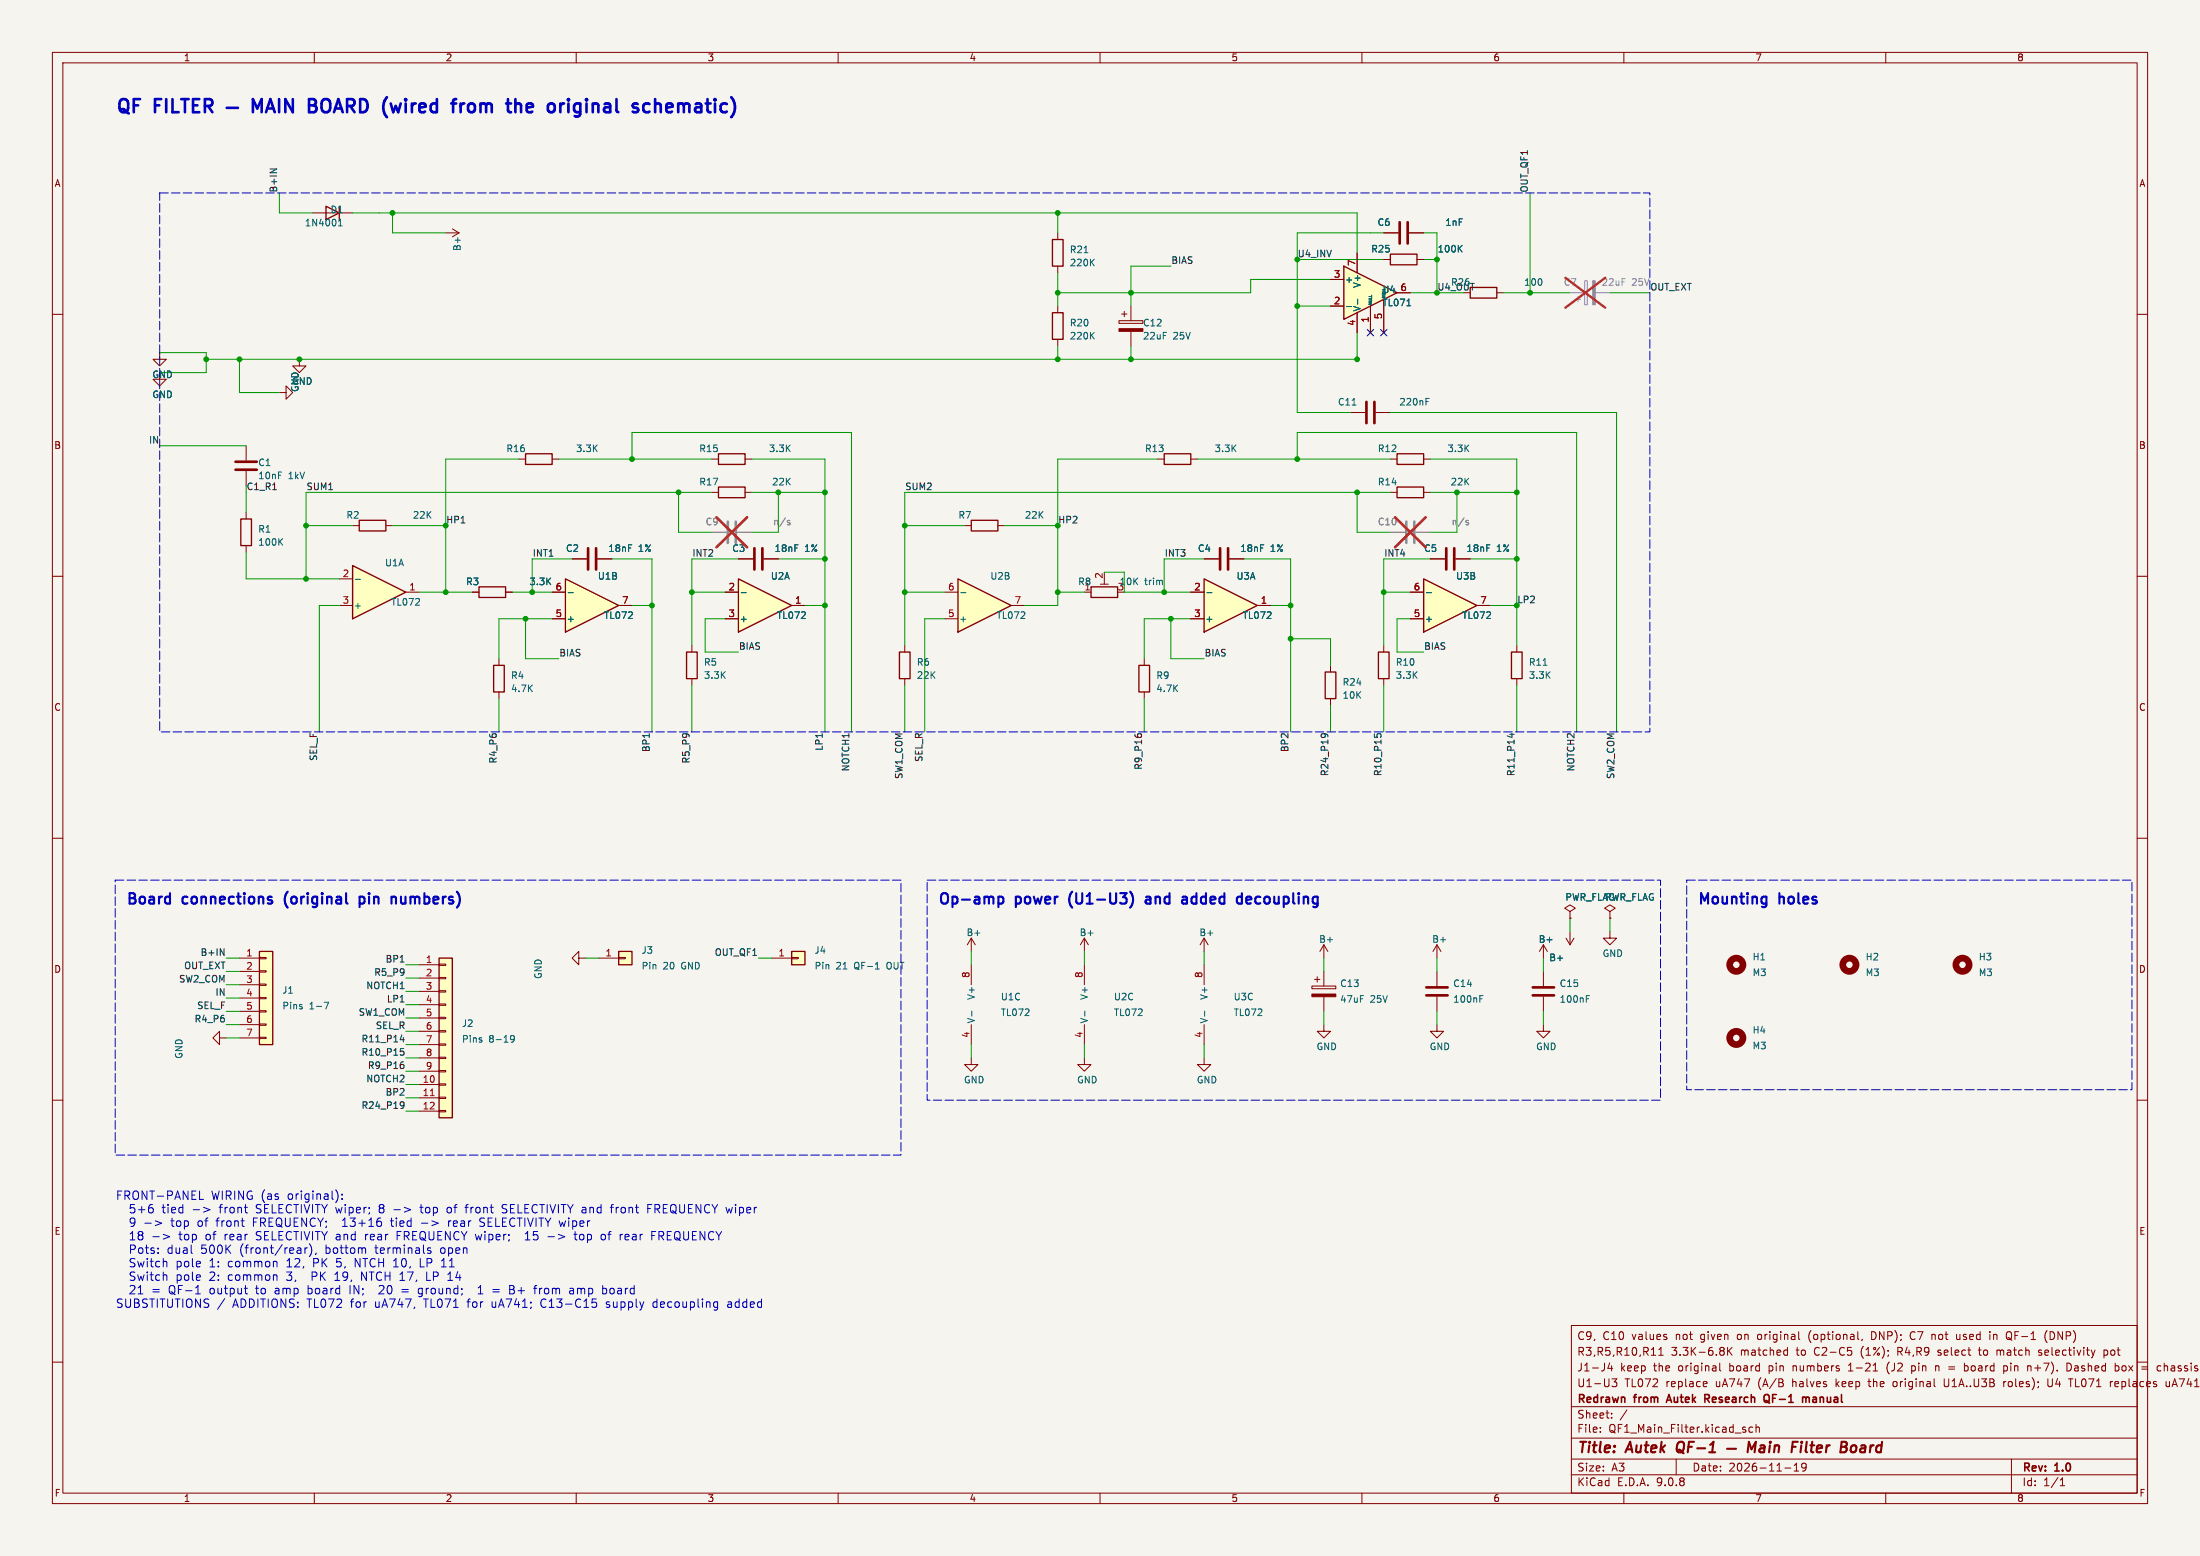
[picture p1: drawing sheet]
<svg xmlns="http://www.w3.org/2000/svg" width="420mm" height="297mm" viewBox="0 0 420 297" stroke-linecap="round" stroke-linejoin="round" font-family="sans-serif">
<path d="M0 0h420v297h-420z" fill="#f5f4ef" stroke="#f5f4ef" stroke-width=".19"/>
<g fill="none" stroke="#840000" stroke-width=".19">
<path d="M10 10h400v277h-400zM12 12h396v273h-396zM60 10v2M110 10v2M160 10v2M210 10v2M260 10v2M310 10v2M360 10v2M10 60h2M408 60h2M10 110h2"/>
<path d="M67.3 100.3h1.3M73.7 100.3h1.2M408 110h2M10 160h2M408 160h2M10 210h2M408 210h2M300 253h108v32h-108zM315.2 258.7h.9M316.7 258.7h.8M316.7 257.6l.4-.4v1.5M328.9 257.2l.3 .3-.3 .3 .2 .2 .1 .4-.3 .3"/>
<path d="M329.8 257.2v1.5M330 257.8l.7 .9M330.7 257.2l-.9 .8M340.8 257.7l.4 .1M341.2 258.6l-.4 .1M341.2 257.2v1.5M343.4 255.5l.2 .2M345.4 254.6v1M352.7 257.2h.7M353.2 257.8l.3 .2v.4l-.3 .3M355.5 255.6l-.1 .3M357.7 254.2h-.4v1.5h.4"/>
<path d="M365.2 254.2a.81 .81 0 0 0-.5 .7 .81 .81 0 0 0 .5 .8M369 254.7l.4 .1M369.9 258.6l.2 .1M370 257.8v.3M373.5 254.7l.1 .9 .3 .1 .3-.2M374.2 254.7v1M377.7 257.7h.5M377.9 257.2v1.3l.2 .2M379.9 254.2v.1M380.6 254.7v1M380.8 254.7l-.2 .1M381.2 257.7v1"/>
<path d="M381.7 257.7l-.5 .1M383.4 254.2a.5 .5 0 0 1 .6 .5v.5a.5 .5 0 0 1-.6 .5M383.4 255.3l.7 .5M389.2 258.6h.5M389.7 257.8l-.3-.1-.2 .2v.2l.5 .2M390.8 254a1.72 1.72 0 0 0 0 2.3M391.7 254.2h-.3v1.5h.3M401.7 257.8l.4-.1 .3 .3M401.7 257.7v1.5M402.4 258.4l-.3 .3-.4-.1M10 260h2M300 278.5h108"/>
<path d="M300 274.5h108M300 268.5h108M305.5 273.2v.2M305.5 272.5v.1M307.3 260.1l-.4 1.1h1M307.7 270.5v.2M307.7 269.8v.1M307.7 260.7v1M307.7 263.2h1l-.5 .6 .4 .1v.6l-.2 .2-.7-.2M310.6 269.1l-1.3 1.9M320 278.5v3M325.4 263.7l.4 .1 .1 .2-.7 .2"/>
<path d="M325.8 264.6l-.4 .1M328.3 260.2v1.3l.2 .2M333.1 272.9l.2 .2-.2 .3M333.1 272.4l.1 .1M334.6 272.5l-.4-.1-.3 .3 .1 .6h.6M335.2 272.5l.2-.1 .4 .1 .1 .9M335.2 271.9v1.5M342.5 279.7l.4-.4v1.5M344.8 279.9l-.3 .3h-.3l-.3-.3 .2-.5 .4-.1 .2 .1a.99 .99 0 0 1-.3 1.4h-.3M352.9 261.7h.8M353.2 260.4l-.3 .2M356.6 263.7h.6"/>
<path d="M357.6 261.7h.8M360.4 260.3l-.2 .7 .2 1M361.7 263.7l-.3 .3v.4l.3 .3M364.9 261.6l.5 .1M364.9 260.7v1.5M365.4 260.7l-.5 .1M369.5 260.8l.2-.1 .4 .1 .1 .9M369.5 260.7v1M371.2 263.2v1.2l.2 .3h.3M372 260.9h1.2M372 261.3h1.2M375 260.8l.4-.1 .3 .3-.1 .6h-.6"/>
<path d="M375 260.2v1.5M382.5 260.7v1.5M382.5 260.8l.4-.1 .3 .3-.1 .6h-.6M382.5 263.7v1M382.9 263.7l-.2 .1-.2 .2M384 278.5v6.5M387.3 260.7h.2l.2 .2v.8M390.9 263.2l.1 1.3 .2 .2 .5-.1M394.6 260.2a.76 .76 0 0 1 .9 .7 .76 .76 0 0 1-.9 .8zM394.9 263.2h.8M402.9 263.7v1M403.3 263.7l-.3 .1-.1 .2"/>
<path d="M403.9 263.7l-.2 .2v.6l.2 .2M404.2 260.7l.3 .3v.4l-.3 .3M404.4 264l-.7 .2M405.4 260.7l-.3 .3v.4l.3 .3M408 260h2M408.9 260.9h1.1M408.9 261.3h1.1M413.2 260.2v1.5M413.5 263.7l.1 .9 .3 .1 .3-.2M413.7 260.8l-.3-.1-.2 .1M414.2 263.7v1M415.2 263.2l-.5 1.5"/>
<path d="M60 285v2M110 285v2M160 285v2M210 285v2M260 285v2M300 281.5h108M310 285v2M340.7 280.2h1.2M342.5 280.8h.9M360 285v2M393.3 283.6h.9M393.3 282.5l.4-.4v1.5"/>
</g>
<g fill="none" stroke="#840000" stroke-width=".4">
<path d="M320.3 275.5a1.5 1.5 0 0 0 0 1.6M329.7 276.5h1.7M333.6 277.2l.3-2 .5 1.4 .8-1.4-.2 2M336.1 276h.7v1.2M336.9 276.3l-.7 .1a.4 .4 0 0 0-.3 .4 .4 .4 0 0 0 .2 .4l.7-.1M337.9 275.9l-.2 1.3M338 275.2l-.1 .2M338.8 276.1a.49 .49 0 0 1 .9 .1l-.2 1M338.8 275.9l-.1 1.3M342.1 276.2h.7M343.2 275.2h-.9l-.3 2M343.9 275.9l-.2 1.3"/>
<path d="M344 275.2l-.1 .2M353.5 276.1a.52 .52 0 0 1 .5-.2 .52 .52 0 0 1 .4 .4l-.1 .5a.55 .55 0 0 1-.5 .4 .55 .55 0 0 1-.5-.4z"/>
</g>
<path d="M318.3 267.3h.7M318.6 266.2l-.5 1.5M325.5 266.2l.7 .1M325.8 267l.5 .7M326.2 266.9l-.7 .1M336.8 266.4a.5 .5 0 0 1 .6-.2 .5 .5 0 0 1 .4 .5v.5a.5 .5 0 0 1-.5 .5 .5 .5 0 0 1-.5-.5zM337 267.3l.8 .5M344.1 266.7v1M344.1 266.8l.4-.1 .3 .2M344.8 266.9l.2-.2 .3 .1 .1 .9M344.8 266.9v.8" fill="none" stroke="#840000" stroke-width=".3"/>
<path d="M68.6 99.3h5.1v2h-5.1z" fill="none" stroke="#840000" stroke-width=".25"/>
<path d="M271.8 110.5l10.1 5.1-10.1 5.1z" fill="#ffffc2"/>
<path d="M200.9 59.7h2v5.1h-2zM271.8 110.5l10.1 5.1-10.1 5.1zM131.1 124.5h2v5h-2z" fill="none" stroke="#840000" stroke-width=".25"/>
<path d="M201.9 58.4v1.3M201.9 64.8v1.2M269.2 118.1h2.6M269.2 113h2.6M281.9 115.6h2.6M132.1 123.2v1.3M132.1 129.5v1.3M185.4 179.1l-.7 1.2M185.4 179.1l.8 1.2M185.4 179.1v2.5M185.4 201.9v1.3h1.3l-1.3 1.3-1.3-1.3h1.3" fill="none" stroke="#840000" stroke-width=".19"/>
<path d="M208.4 64l.5 .7M208.9 63.4l-.7 .8M272.3 113.1h1" fill="none" stroke="#006464" stroke-width=".19"/>
<path d="M141 110.5l10.1 5.1-10.1 5.1z" fill="#ffffc2"/>
<path d="M141 110.5l10.1 5.1-10.1 5.1zM208.3 112h5.1v2h-5.1z" fill="none" stroke="#840000" stroke-width=".25"/>
<path d="M138.4 118.1h2.6M138.4 113h2.6M141 106.7h2.8M145.8 106.7h2.8M151.1 115.6h2.6M207 113h1.3M210.1 111.5h1.5M210.8 110.5v1M229.9 106.7h2.8M234.7 106.7h2.8M185.4 184.2v3.8M185.4 195.6v3.8" fill="none" stroke="#840000" stroke-width=".19"/>
<path d="M141.5 113.1h1M185.5 193v1" fill="none" stroke="#006464" stroke-width=".19"/>
<path d="M144 104.6v4.1M145.5 104.6v4.1M232.9 104.6v4.1M234.4 104.6v4.1" fill="none" stroke="#840000" stroke-width=".51"/>
<path d="M67.3 108l10.2 5-10.2 5.1z" fill="#ffffc2"/>
<path d="M67.3 108l10.2 5-10.2 5.1zM288.5 124.5h2.1v5h-2.1z" fill="none" stroke="#840000" stroke-width=".25"/>
<path d="M64.8 115.6h2.5M64.8 110.5h2.5M77.5 113h2.5M289.6 123.2v1.3M289.6 129.5v1.3" fill="none" stroke="#840000" stroke-width=".19"/>
<path d="M67.8 110.6h1M294.6 127h.7" fill="none" stroke="#006464" stroke-width=".19"/>
<path d="M229.9 110.5l10.1 5.1-10.1 5.1z" fill="#ffffc2"/>
<path d="M265.4 48.5h5.1v2h-5.1zM266.7 86.6h5.1v2h-5.1zM229.9 110.5l10.1 5.1-10.1 5.1zM94.2 127h2.1v5.1h-2.1z" fill="none" stroke="#840000" stroke-width=".25"/>
<g fill="none" stroke="#840000" stroke-width=".19">
<path d="M264.2 49.5h1.2M264.2 44.5h2.8M269 44.5h2.8M270.5 49.5h1.3M265.4 87.6h1.3M271.8 87.6h1.2M227.3 118.1h2.6M227.3 113h2.6M240 115.6h2.6M95.2 125.7v1.3M95.2 132.1v1.3M207 179.1l-.8 1.2"/>
<path d="M207 179.1l.8 1.2M207 179.1v2.5M229.9 179.1l-.8 1.2M229.9 179.1l.7 1.2M229.9 179.1v2.5M110.5 182.9v-1.3l-1.3 1.3 1.3 1.3v-1.3h1.3M207 184.2v3.8M207 195.6v3.8M229.9 184.2v3.8M229.9 195.6v3.8M207 201.9v1.3h1.3l-1.3 1.3-1.3-1.3h1.3M229.9 201.9v1.3h1.2l-1.2 1.3-1.3-1.3h1.3"/>
</g>
<path d="M278.6 47.4l.5 .7M279.1 46.8l-.7 .8M230.4 113.1h1M207.1 193v1M230 193v1" fill="none" stroke="#006464" stroke-width=".19"/>
<path d="M299.7 55.9h2.8M300.7 57.2h1.1M301.2 56.6v1.1M302.5 53.6h.5v4.6h-.5zM304.5 55.9h2.8" fill="none" stroke="#9c9b98" stroke-width=".19"/>
<path d="M304 53.6h.5v4.6h-.5z" fill="#9c9b98" stroke="#9c9b98" stroke-width=".19"/>
<path d="M298.8 53l7.7 5.7M306.5 53l-7.7 5.7" fill="none" stroke="#e12e31" stroke-width=".46"/>
<path d="M267.2 42.4v4.1M268.7 42.4v4.1" fill="none" stroke="#840000" stroke-width=".51"/>
<path d="M83.8 182.9h2.6v30.5h-2.6z" fill="#ffffc2"/>
<path d="M83.8 182.9h2.6v30.5h-2.6z" fill="none" stroke="#840000" stroke-width=".25"/>
<g fill="none" stroke="#840000" stroke-width=".19">
<path d="M80 184.2h3.8M80 186.7h3.8M80 189.2h3.8M80 191.8h3.8M80 194.3h3.8M80 196.9h3.8M80 199.4h3.8M83.8 184h1.3v.3h-1.3zM83.8 186.6h1.3v.2h-1.3zM83.8 189.1h1.3v.3h-1.3zM83.8 191.6h1.3v.3h-1.3zM83.8 194.2h1.3v.2h-1.3z"/>
<path d="M83.8 196.7h1.3v.3h-1.3zM83.8 199.3h1.3v.2h-1.3zM80 201.9h3.8M80 204.5h3.8M80 207h3.8M80 209.6h3.8M80 212.1h3.8M83.8 201.8h1.3v.3h-1.3zM83.8 204.3h1.3v.3h-1.3zM83.8 206.9h1.3v.2h-1.3zM83.8 209.4h1.3v.3h-1.3zM83.8 212h1.3v.2h-1.3z"/>
</g>
<path d="M82.2 209.1h.7" fill="none" stroke="#a90000" stroke-width=".19"/>
<path d="M98.2 198.2l-.3 .2h-.3l-.1-.2v-.3l.2-.2h.2l.3 .2a.84 .84 0 0 1-.4 1h-.2" fill="none" stroke="#006464" stroke-width=".19"/>
<path d="M49.5 181.6h2.6v17.8h-2.6z" fill="#ffffc2"/>
<path d="M280.7 54.9h5v2h-5zM222.2 86.6h5.1v2h-5.1zM253 128.3h2v5.1h-2zM49.5 181.6h2.6v17.8h-2.6z" fill="none" stroke="#840000" stroke-width=".25"/>
<g fill="none" stroke="#840000" stroke-width=".19">
<path d="M285.7 55.9h1.3M257.8 78.7h2.8M262.6 78.7h2.8M221 87.6h1.2M227.3 87.6h1.3M273 106.7h2.8M277.9 106.7h2.8M254 127v1.3M254 133.4v1.2M41.9 198.1v-1.2l-1.3 1.2 1.3 1.3v-1.3h1.3M45.7 182.9h3.8M45.7 185.4h3.8"/>
<path d="M45.7 188h3.8M45.7 190.5h3.8M45.7 193h3.8M45.7 195.6h3.8M45.7 198.1h3.8M49.5 182.8h1.3v.2h-1.3zM49.5 185.3h1.3v.2h-1.3zM49.5 187.8h1.3v.3h-1.3zM49.5 190.4h1.3v.2h-1.3zM49.5 192.9h1.3v.3h-1.3zM49.5 195.5h1.3v.2h-1.3zM49.5 198h1.3v.2h-1.3z"/>
</g>
<path d="M258.1 77.3h.8M272.2 76.7h.4M272.2 76h.6M61.9 191.3h.8l-.5 1.3" fill="none" stroke="#006464" stroke-width=".19"/>
<path d="M260.9 76.7v4.1M262.4 76.7v4.1M276.1 104.6v4.1M277.6 104.6v4.1" fill="none" stroke="#840000" stroke-width=".51"/>
<path d="M151.1 181.6h2.6v2.6h-2.6z" fill="#ffffc2"/>
<path d="M151.1 181.6h2.6v2.6h-2.6z" fill="none" stroke="#840000" stroke-width=".25"/>
<path d="M147.3 182.9h3.8M151.1 182.8h1.3v.2h-1.3z" fill="none" stroke="#840000" stroke-width=".19"/>
<path d="M167.1 185h.7" fill="none" stroke="#006464" stroke-width=".19"/>
<path d="M118.1 181.6h2.5v2.6h-2.5z" fill="#ffffc2"/>
<path d="M266.7 93h5.1v2h-5.1zM118.1 181.6h2.5v2.6h-2.5z" fill="none" stroke="#840000" stroke-width=".25"/>
<path d="M265.4 94h1.3M271.8 94h1.2M109.2 106.7h2.8M114 106.7h2.8M114.3 182.9h3.8M118.1 182.8h1.3v.2h-1.3zM274.3 185.4v2.8M274.3 190.2v2.8" fill="none" stroke="#840000" stroke-width=".19"/>
<path d="M112.3 104.6v4.1M113.8 104.6v4.1M272.3 188.5h4.1M272.3 190h4.1" fill="none" stroke="#840000" stroke-width=".51"/>
<path d="M282.5 190.6h.4M282.5 190h.6" fill="none" stroke="#006464" stroke-width=".19"/>
<path d="M268.5 99.6v4M270 99.6v4" fill="none" stroke="#9c9b98" stroke-width=".51"/>
<path d="M265.4 101.6h2.8M270.3 101.6h2.7" fill="none" stroke="#9c9b98" stroke-width=".19"/>
<path d="M279.9 99.7l.4 .1 .1 .2-.2 .2-.4-.1M279.9 99.4h.4" fill="none" stroke="#939391" stroke-width=".19"/>
<path d="M266.3 98.7l5.9 5.8M272.2 98.7l-5.9 5.8" fill="none" stroke="#e12e31" stroke-width=".46"/>
<path d="M107.9 110.5l10.2 5.1-10.2 5.1z" fill="#ffffc2"/>
<path d="M62.2 39.4l2.6 1.2-2.6 1.3zM64.8 39.4v2.5M200.9 45.7h2v5.1h-2zM46 99.1h2v5h-2zM100.3 86.6h5.1v2h-5.1zM137.2 93h5v2h-5zM137.2 86.6h5v2h-5zM91.4 112h5.1v2h-5.1zM107.9 110.5l10.2 5.1-10.2 5.1zM171.7 124.5h2v5h-2zM217.4 127h2.1v5.1h-2.1zM263.1 124.5h2.1v5h-2.1z" fill="none" stroke="#840000" stroke-width=".25"/>
<g fill="none" stroke="#840000" stroke-width=".19">
<path d="M59.7 40.6h7.6M85.1 44.5h2.5M86.4 43.7l1.2 .8M87.6 44.5l-1.2 .7M201.9 44.5v1.2M201.9 50.8v1.3M214.1 59.9h1M214.6 59.4v1.1M215.9 58.4v2.8M30.5 67.3v1.3h1.2l-1.2 1.3-1.3-1.3h1.3M30.5 71.1v1.3h1.2l-1.2 1.3-1.3-1.3h1.3M53.3 74.9h1.3v-1.2l1.3 1.2-1.3 1.3v-1.3"/>
<path d="M57.1 68.6v1.3h1.3l-1.3 1.2-1.2-1.2h1.2M213.6 61.2h4.6v.5h-4.6zM215.9 63.2v2.8M47 97.8v1.3M99.1 87.6h1.2M105.4 87.6h1.3M135.9 87.6h1.3M135.9 94h1.3M142.2 87.6h1.3M142.2 94h1.3M47 104.1v1.3M90.2 113h1.2"/>
<path d="M96.5 113h1.3M105.4 118.1h2.5M105.4 113h2.5M118.1 115.6h2.5M172.7 123.2v1.3M172.7 129.5v1.3M218.4 125.7v1.3M218.4 132.1v1.3M264.2 123.2v1.3M264.2 129.5v1.3M299 179.1l.7 1.2M299.7 174l1-.6-1-.7-1 .7 1 .6v1.3"/>
<path d="M299.7 175.3h.1M299.7 177.8v2.5M300.5 179.1l-.8 1.2M307.3 174l1.1-.6-1.1-.7-1 .7 1 .6v1.3M307.3 175.3h.1M307.3 177.8v1.3h1.3l-1.3 1.2-1.2-1.2h1.2M250.4 188.2h4.6v.5h-4.6zM251 186.9h1M251.5 186.4v1.1M252.7 195.6v1.3h1.3l-1.3 1.2-1.2-1.2h1.2M252.7 180.3l-.7 1.3M252.7 180.3l.8 1.3"/>
<path d="M252.7 180.3v2.6M252.7 185.4v2.8M252.7 190.2v2.8M274.3 195.6v1.3h1.3l-1.3 1.2-1.3-1.2h1.3M274.3 180.3l-.7 1.3M274.3 180.3l.8 1.3M274.3 180.3v2.6M294.6 195.6v1.3h1.3l-1.3 1.2-1.2-1.2h1.2M294.6 180.3l-.7 1.3M294.6 180.3l.8 1.3M294.6 180.3v2.6M294.6 185.4v2.8"/>
<path d="M294.6 190.2v2.8"/>
</g>
<path d="M64.6 43.1h.7M64.6 42.2l.4-.4v1.3M207 48.2h.7M208.4 50l.5 .7M208.9 49.5l-.7 .7M53.4 103.4l.6 .7M54 102.8l-.8 .7M108.5 113.1h.9M302.8 190.6h.5M302.8 190h.6" fill="none" stroke="#006464" stroke-width=".19"/>
<g fill="#840000" stroke="#840000" stroke-width=".19">
<path d="M213.6 62.7h4.6v.5h-4.6z"/>
<path d="M250.4 189.7h4.6v.5h-4.6z"/>
</g>
<path d="M138.9 99.6v4M140.5 99.6v4" fill="none" stroke="#9c9b98" stroke-width=".51"/>
<path d="M135.9 101.6h2.8M140.7 101.6h2.8" fill="none" stroke="#9c9b98" stroke-width=".19"/>
<path d="M150.4 99.7l.4 .1v.2l-.1 .2-.4-.1M150.4 99.4h.4" fill="none" stroke="#939391" stroke-width=".19"/>
<path d="M136.8 98.7l5.8 5.8M142.6 98.7l-5.8 5.8" fill="none" stroke="#e12e31" stroke-width=".46"/>
<path d="M292.6 188.5h4.1M292.6 190h4.1" fill="none" stroke="#840000" stroke-width=".51"/>
<g fill="none" stroke="#840000" stroke-width="1.3">
<circle cx="331.5" cy="198.1" r="1.27"/>
<circle cx="331.5" cy="184.1" r="1.27"/>
<circle cx="353.1" cy="184.1" r="1.27"/>
<circle cx="374.7" cy="184.1" r="1.27"/>
</g>
<path d="M256.5 50.8l10.2 5.1-10.2 5.1z" fill="#ffffc2"/>
<path d="M256.5 50.8l10.2 5.1-10.2 5.1z" fill="none" stroke="#840000" stroke-width=".25"/>
<path d="M254 53.3h2.5M254 58.4h2.5M259.1 48.3v3.8M259.1 59.7v3.8M261.6 58.4v5.1M264.2 57.2v6.3M266.7 55.9h2.5M47 85.1v2.8M47 89.9v2.8" fill="none" stroke="#840000" stroke-width=".19"/>
<path d="M257.1 58.5h.9M259.2 57.1v1M261.3 57.8h.5l-.5 .3h.5M261.3 57.5h.5M261.3 57.2h.5M261.3 57h.5M261.3 56.6h.5M264.4 56.5l-.5 .3M268.6 58.4h.7" fill="none" stroke="#006464" stroke-width=".19"/>
<path d="M45 88.1h4M45 89.7h4" fill="none" stroke="#840000" stroke-width=".51"/>
<path d="M182.9 110.5l10.1 5.1-10.1 5.1z" fill="#ffffc2"/>
<path d="M185.4 99.3h5.1v2h-5.1zM182.9 110.5l10.1 5.1-10.1 5.1z" fill="none" stroke="#840000" stroke-width=".25"/>
<g fill="none" stroke="#840000" stroke-width=".19">
<path d="M254 53.3h2.5M254 58.4h2.5M259.1 48.3v3.8M259.1 59.7v3.8M261.6 58.4v5.1M264.2 49.5h1.2M264.2 44.5h2.8M264.2 57.2v6.3M266.7 55.9h2.5M269 44.5h2.8M270.5 49.5h1.3M90.2 113h1.2"/>
<path d="M96.5 113h1.3M105.4 118.1h2.5M105.4 113h2.5M109.2 106.7h2.8M114 106.7h2.8M118.1 115.6h2.5M138.4 118.1h2.6M138.4 113h2.6M141 106.7h2.8M145.8 106.7h2.8M151.1 115.6h2.6M180.3 118.1h2.6"/>
<path d="M180.3 113h2.6M184.1 100.3h1.3M190.5 100.3h1.3M193 115.6h2.6M227.3 118.1h2.6M227.3 113h2.6M229.9 106.7h2.8M234.7 106.7h2.8M240 115.6h2.6M269.2 118.1h2.6M269.2 113h2.6M273 106.7h2.8"/>
<path d="M277.9 106.7h2.8M281.9 115.6h2.6M299.7 175.3h.1M307.3 175.3h.1"/>
</g>
<g fill="none" stroke="#006464" stroke-width=".19">
<path d="M257.1 58.5h.9M259.2 57.1v1M261.3 57.8h.5l-.5 .3h.5M261.3 57.5h.5M261.3 57.2h.5M261.3 57h.5M261.3 56.6h.5M264.4 56.5l-.5 .3M268.6 58.4h.7M278.6 47.4l.5 .7M279.1 46.8l-.7 .8M108.5 113.1h.9"/>
<path d="M141.5 113.1h1M183.4 113.1h1M230.4 113.1h1M272.3 113.1h1"/>
</g>
<g fill="none" stroke="#0f0f0f" stroke-width=".19">
<path d="M51.6 32.3h1.2l-1.2 .7M52 93.5h.8M288.6 140v.8M217.3 140.1h.5M252.8 140l.2 .3v.2M253.5 140.4l-.1-.1a.86 .86 0 0 0-1.2 0v.2M262.4 140.1v.6M262.9 140.6v-.3l.2-.3 .4 .1 .1 .5M288.2 140.2h.8M42.1 181.1l.7 1.3v-1.3M76.4 198.5h.8M77 198v.9"/>
<path d="M76.5 200.1h.6M76.6 200.6h.3l.2 .3-.1 .5h-.4M76.6 210.3h.3l.2 .2a.84 .84 0 0 1-.3 1.1M77.1 203.3v.5M77.1 210.9l-.2 .2h-.3"/>
</g>
<g fill="none" stroke="#009600" stroke-width=".19">
<path d="M53.3 36.8v3.8h6.4M292.1 36.8v19.1M67.3 40.6h191.8v7.7M74.9 40.6v3.9h10.2M201.9 40.6v3.9M201.9 52.1v6.3M223.5 50.8h-7.6v7.6M247.6 49.5h16.6M247.6 58.4h6.4M254 53.3h-15.2v2.6h-36.9M264.2 44.5h-16.6v34.2h10.2M269.2 55.9h10.2"/>
<path d="M271.8 49.5h2.5M271.8 44.5h2.5v11.4M287 55.9h12.7M307.3 55.9h7.7M30.5 67.3h8.9v3.8h-8.9M45.7 68.6v6.3h7.6M201.9 66v2.6M215.9 66v2.6M259.1 63.5v5.1h-219.7M265.4 78.7h43.2v61M30.5 85.1h16.5M47 94v3.8"/>
<path d="M99.1 87.6h-14v25.4M106.7 87.6h29.2M120.6 87.6v-5h42v57.1M129.5 94v7.6h6.4M135.9 94h-77.5v16.5M143.5 94h14M143.5 87.6h14v52.1M148.6 94v7.6h-5.1M221 87.6h-19.1v28h-6.3M228.6 87.6h36.8M247.6 87.6v-5h53.4v57.1M259.1 94v7.6h6.3"/>
<path d="M265.4 94h-92.7v29.2M273 94h16.6M273 87.6h16.6v35.6M278.1 94v7.6h-5.1M47 105.4v5.1h17.8M58.4 100.3h8.9M64.8 115.6h-3.8v24.1M74.9 100.3h10.2M80 113h10.2M97.8 113h7.6M100.3 118.1v7.6h6.4M105.4 118.1h-10.2v7.6"/>
<path d="M109.2 106.7h-7.6v6.3M116.8 106.7h7.7v33M120.6 115.6h3.9M132.1 113h6.3M138.4 118.1h-3.8v6.4h6.4M141 106.7h-8.9v16.5M148.6 106.7h8.9M153.7 115.6h3.8M172.7 113h7.6M172.7 100.3h11.4M180.3 118.1h-3.8v21.6M191.8 100.3h10.1"/>
<path d="M201.9 113h5.1M210.8 109.2h3.8v3.8h12.7M223.5 118.1v7.6h6.4M227.3 118.1h-8.9v7.6M229.9 106.7h-7.7v6.3M237.5 106.7h8.9v33M242.6 115.6h3.8M264.2 113h5M269.2 118.1h-2.5v6.4h5.1M273 106.7h-8.8v16.5M280.7 106.7h8.9M284.5 115.6h5.1"/>
<path d="M95.2 133.4v6.3M132.1 130.8v8.9M172.7 130.8v8.9M218.4 133.4v6.3M246.4 121.9h7.6v5.1M254 134.6v5.1M264.2 130.8v8.9M289.6 130.8v8.9M299.7 175.3v2.5M307.3 175.3v2.5M43.2 182.9h2.5M43.2 185.4h2.5"/>
<path d="M43.2 188h2.5M43.2 198.1h2.5M43.2 195.6h2.5M43.2 193h2.5M43.2 190.5h2.5M77.5 194.3h2.5M77.5 199.4h2.5M77.5 196.9h2.5M77.5 184.2h2.5M77.5 191.8h2.5M77.5 189.2h2.5M77.5 186.7h2.5"/>
<path d="M111.8 182.9h2.5M144.8 182.9h2.5M185.4 181.6v2.6M185.4 199.4v2.5M207 181.6v2.6M207 199.4v2.5M229.9 181.6v2.6M229.9 199.4v2.5M252.7 182.9v2.5M252.7 193v2.6M274.3 182.9v2.5M274.3 193v2.6"/>
<path d="M294.6 182.9v2.5M294.6 193v2.6M77.5 212.1h2.5M77.5 209.6h2.5M77.5 207h2.5M77.5 204.5h2.5M77.5 201.9h2.5"/>
</g>
<path d="M261 62.9l1.2 1.2M262.2 62.9l-1.2 1.2M263.6 62.9l1.2 1.2M264.8 62.9l-1.2 1.2" fill="none" stroke="#000084" stroke-width=".19"/>
<g fill="none" stroke="#0000c2" stroke-width=".5">
<path d="M53.3 18.9v2.5M55.9 18.9v2.5l-1.4-2.5v2.5M59 18.9h.8a.61 .61 0 0 1 .5 .6 .61 .61 0 0 1-.5 .6 .67 .67 0 0 1 .6 .6 .67 .67 0 0 1-.5 .7h-.9zM88.4 19.8h.2M90.4 19.9a.68 .68 0 0 0-1 .3v.7a.68 .68 0 0 0 1 .4M110.8 19.9l-.7-.1-.5 .4v.7l.2 .4 .3 .1 .7-.1M125.2 19.9l.2-.1 .6 .1 .1 .2v1.3M128 19.8h-.4l-.4 .3 .1 1.2 .7 .1M43.3 20.6h2.1M48.3 21.4v-2.5l.8 1.8 .8-1.8v2.5M50.8 21.4l.8-2.5 .8 2.5M51 20.7h1.2"/>
<path d="M59 20.1h.8M100.5 20.6l1.2-.3-.1-.4-.7-.1-.4 .3 .2 1.2 .2 .1 .7-.1M110.8 21.8a.68 .68 0 0 1-1.1 .3M128.4 20.3l-1.2 .3"/>
</g>
<g fill="none" stroke="#0000c2" stroke-width=".4">
<path d="M68.6 171.2v2M68.6 171.2h.6l.4 .3M69.6 172.1l-.4 .4-.6-.1M75 171.2h.5l.1 .2v1.1M190.6 171.2h.6l.3 .3v.6l-.1 .3h-.8M190.6 171.2v2M215.7 170.2a2.29 2.29 0 0 1 0 3M218.8 171.2h.6l.2 .2M219.6 171.6l-.6 .1a.39 .39 0 0 0-.3 .4 .39 .39 0 0 0 .3 .4l.6-.1M225.9 171.2h.4l.3 .2v1.1M226.6 172.4l-.7 .1M226.6 171.6l-.7 .1"/>
<path d="M238.6 171.2h-.4l-.3 .2 .1 1 .6 .1M238.9 171.6l-1 .2"/>
</g>
<g fill="none" stroke="#0000c2" stroke-width=".19">
<path d="M27.7 233.5h1.2M29.2 236.1h1.2M29.2 230.7v.7M29.6 233l1.3 .5-1.3 .4M31.2 235.6l1.2 .5-1.2 .4M36.9 230.9h1.2M38.1 228.9h.8M38.9 230.4l1.2 .5-1.2 .5M58.2 238.2v1M58.7 238.2l-.3 .1-.2 .2M59.1 237.5a1.85 1.85 0 0 1 0 2.4M60.3 239.2l-.1 .3"/>
<path d="M64.1 227.1a1.85 1.85 0 0 1 .1 2.4M65.3 228.8v.1M65.3 227.9v.2M65.4 234.1h.9M69.8 235.6v1.1M69.9 235.7l-.1 .2M74.5 233h.6M74.7 232.5v1.4l.3 .2M75.2 230.9h1.2M75.8 235.8h.5M75.8 235.1v1.6M80.2 230.4h.6"/>
<path d="M80.4 229.9v1.4l.2 .2M80.5 233.5h1.2M81.8 238.2l.4 .1M81.8 238.7l.4 .1 .1 .2-.2 .2h-.3M85.6 233v1.1M85.9 230.4l-.4 .1-.2 .3 .1 .6 .5 .1M86.1 233l-.3 .1-.2 .2M88.8 230.4h.6M89.4 229.9l-.4 .2M91.6 234h.7M91.9 232.5l-.2 .1-.1 .3 .1 .3 .6 .2M92.3 232.5l.2 .1"/>
<path d="M95.9 231.4h.7M96.8 230l-.6-.1-.3 .3 .1 .4 .6 .2M100.3 236.7h.9M100.7 235.1v1.6M104.6 236.1h1.2M109.6 235.6h.6M109.8 235.1v1.3l.4 .3M115.1 235.6l.3 .1 .2 .2-.1 .6-.4 .2M116.5 230.4h.6M117 229.9h.1M119.9 235.6h-.4l-.2 .2 .1 .8 .5 .1M120.1 236l-.8 .1"/>
<path d="M123.7 230.7h.5M124.4 229.9h-.7v1.6M124.4 235.1h.8M125.8 235.9h.6M126.4 235.1h-.6v1.6M37.3 247h1M42.9 247.9l-1.4 2M59.6 243.6h.6M60.2 242.8h-.6v1.6M63.9 244.4h.9M64.2 243l-.3 .3M66.8 245.4v1.6"/>
<path d="M67.8 241.8v-1.6l.9 1.6M69 244.4v-1.6l.9 1.6M73.2 246.1l-.9 .9h1M76.7 246.1h1.2M76.7 246.6h1.2M79.9 246.7l.3 .3 .4-.1M80.2 240.2v1.6h.8M80.6 247.2l-.3 .3-.4-.1M80.6 246l-.4-.1-.3 .3M81.5 242.8v1.6h.7M91.3 247h.9M91.3 245.8l.4-.4v1.6"/>
<path d="M94.1 246.1h1.2M94.1 246.6h1.2M97.3 245.4h.5l.3 .1v.3l-.3 .3a.43 .43 0 0 1 .4 .4 .43 .43 0 0 1-.3 .5h-.6zM97.3 246.1h.5M103 245.9v1.1M103.4 248.2l-.2 .4 .2 .7M103.5 245.9l-.3 .1-.2 .2M109 245.9h.3l.2 .2v.9M109.5 246.9l-.5 .1M109.5 246.3l-.5 .1M113.6 248.6l.3 .3v.3l-.3 .3M115.7 249.5h.5"/>
<path d="M116.2 248.5h-.2l-.3 .2 .1 .2 .4 .1M116.7 245.9l-.3 .3v.5l.3 .3M125.3 248.5h-.3l-.3 .3v.6l.6 .1M139 248.6h.6M139.5 248.9h-.4a.31 .31 0 0 0-.2 .3 .31 .31 0 0 0 .2 .3h.4"/>
</g>
<path d="M30.5 36.8h284.5v102.9h-284.5zM22 168h150v52.5h-150zM177 168h140v42h-140zM322 168h85v40h-85z" fill="none" stroke="#0000c2" stroke-width=".19" stroke-dasharray="1.6 .6"/>
<path d="M150.4 99.7l.4 .1v.2l-.1 .2-.4-.1M150.4 99.4h.4M279.9 99.7l.4 .1 .1 .2-.2 .2-.4-.1M279.9 99.4h.4" fill="none" stroke="#939391" stroke-width=".19"/>
<path d="M135.9 101.6h2.8M140.7 101.6h2.8M265.4 101.6h2.8M270.3 101.6h2.7" fill="none" stroke="#9c9b98" stroke-width=".19"/>
<path d="M136.8 98.7l5.8 5.8M142.6 98.7l-5.8 5.8M266.3 98.7l5.9 5.8M272.2 98.7l-5.9 5.8" fill="none" stroke="#e12e31" stroke-width=".46"/>
<g fill="#009600" stroke="#009600" stroke-width=".19">
<circle cx="74.9" cy="40.6" r=".46"/>
<circle cx="39.4" cy="68.6" r=".46"/>
<circle cx="45.7" cy="68.6" r=".46"/>
<circle cx="57.1" cy="68.6" r=".46"/>
<circle cx="201.9" cy="40.6" r=".46"/>
<circle cx="201.9" cy="100.3" r=".46"/>
<circle cx="201.9" cy="113" r=".46"/>
<circle cx="120.6" cy="87.6" r=".46"/>
<circle cx="58.4" cy="110.5" r=".46"/>
<circle cx="58.4" cy="100.3" r=".46"/>
<circle cx="85.1" cy="113" r=".46"/>
<circle cx="172.7" cy="100.3" r=".46"/>
<circle cx="157.5" cy="106.7" r=".46"/>
<circle cx="157.5" cy="115.6" r=".46"/>
<circle cx="124.5" cy="115.6" r=".46"/>
<circle cx="132.1" cy="113" r=".46"/>
<circle cx="148.6" cy="94" r=".46"/>
<circle cx="157.5" cy="94" r=".46"/>
<circle cx="129.5" cy="94" r=".46"/>
<circle cx="85.1" cy="100.3" r=".46"/>
<circle cx="101.6" cy="113" r=".46"/>
<circle cx="100.3" cy="118.1" r=".46"/>
<circle cx="172.7" cy="113" r=".46"/>
<circle cx="274.3" cy="49.5" r=".46"/>
<circle cx="292.1" cy="55.9" r=".46"/>
<circle cx="201.9" cy="68.6" r=".46"/>
<circle cx="259.1" cy="68.6" r=".46"/>
<circle cx="201.9" cy="55.9" r=".46"/>
<circle cx="215.9" cy="55.9" r=".46"/>
<circle cx="215.9" cy="68.6" r=".46"/>
<circle cx="247.6" cy="58.4" r=".46"/>
<circle cx="247.6" cy="87.6" r=".46"/>
<circle cx="259.1" cy="94" r=".46"/>
<circle cx="278.1" cy="94" r=".46"/>
<circle cx="246.4" cy="121.9" r=".46"/>
<circle cx="289.6" cy="94" r=".46"/>
<circle cx="289.6" cy="106.7" r=".46"/>
<circle cx="264.2" cy="113" r=".46"/>
<circle cx="222.2" cy="113" r=".46"/>
<circle cx="246.4" cy="115.6" r=".46"/>
<circle cx="223.5" cy="118.1" r=".46"/>
<circle cx="289.6" cy="115.6" r=".46"/>
</g>
<g font-size="3.5" fill="#0000c2">
<text x="22" y="21.8">QF</text>
<text x="29.7" y="21.8">FILTER</text>
<text x="62.1" y="21.8">BOARD (wired</text>
<text x="91.6" y="21.8">from</text>
<text x="103" y="21.8">the</text>
<text x="111.8" y="21.8">original</text>
<text x="129" y="21.8">schematic)</text>
</g>
<g font-size="2.8" fill="#0000c2">
<text x="24" y="172.8">Board</text>
<text x="35" y="172.8">connections</text>
<text x="55.2" y="172.8">(original</text>
<text x="70.3" y="172.8">pin</text>
<text x="77.2" y="172.8">numbers)</text>
<text x="179" y="172.8">Op-amp</text>
<text x="194" y="172.8">power</text>
<text x="205" y="172.8">(U1-U3)</text>
<text x="220.4" y="172.8">and</text>
<text x="228.2" y="172.8">added</text>
<text x="239.5" y="172.8">decoupling</text>
<text x="324" y="172.8">Mounting</text>
<text x="339.8" y="172.8">holes</text>
</g>
<g font-size="2.8" fill="#840000">
<text x="301" y="277.9">Title:</text>
<text x="310.6" y="277.9">Autek</text>
<text x="321" y="277.9">QF-1</text>
<text x="345.3" y="277.9">Filter</text>
<text x="355.4" y="277.9">Board</text>
</g>
<g font-size="2.2" fill="#0000c2">
<text x="22" y="229.1">FRONT-PANEL</text>
<text x="24.7" y="231.7">5+6</text>
<text x="31.1" y="231.7">tied</text>
<text x="40.3" y="229.1">WIRING (as</text>
<text x="42.3" y="231.7">front</text>
<text x="49.3" y="231.7">SELECTIVITY wiper;</text>
<text x="55" y="229.1">original):</text>
<text x="73.1" y="231.7">8</text>
<text x="76" y="231.7">-&gt;</text>
<text x="81.3" y="231.7">top</text>
<text x="86.4" y="231.7">of</text>
<text x="90.2" y="231.7">front</text>
<text x="97.2" y="231.7">SELECTIVITY and</text>
<text x="118.3" y="231.7">front</text>
<text x="125.4" y="231.7">FREQUENCY wiper</text>
<text x="24.7" y="234.3">9</text>
<text x="24.7" y="236.9">18</text>
<text x="24.7" y="239.4">Pots:</text>
<text x="32.1" y="239.4">dual</text>
<text x="32.9" y="234.3">top</text>
<text x="34.4" y="236.9">top</text>
<text x="38.1" y="234.3">of</text>
<text x="38.6" y="239.4">500K</text>
<text x="39.6" y="236.9">of</text>
<text x="41.8" y="234.3">front</text>
<text x="43.3" y="236.9">rear</text>
<text x="46.2" y="239.4">(front/rear),</text>
<text x="48.9" y="234.3">FREQUENCY;</text>
<text x="49.5" y="236.9">SELECTIVITY and</text>
<text x="62.6" y="239.4">bottom</text>
<text x="66.2" y="234.3">13+16</text>
<text x="70.5" y="236.9">rear</text>
<text x="72.3" y="239.4">terminals</text>
<text x="75.6" y="234.3">tied</text>
<text x="76.7" y="236.9">FREQUENCY wiper;</text>
<text x="81.5" y="234.3">-&gt;</text>
<text x="84.8" y="239.4">open</text>
<text x="86.8" y="234.3">rear</text>
<text x="93" y="234.3">SELECTIVITY wiper</text>
<text x="101.6" y="236.9">15</text>
<text x="106.1" y="236.9">-&gt;</text>
<text x="111.4" y="236.9">top</text>
<text x="116.5" y="236.9">of</text>
<text x="120.3" y="236.9">rear</text>
<text x="126.4" y="236.9">FREQUENCY</text>
<text x="24.7" y="242">Switch</text>
<text x="24.7" y="244.6">Switch</text>
<text x="33.8" y="242">pole</text>
<text x="33.8" y="244.6">pole</text>
<text x="40.2" y="242">1:</text>
<text x="40.2" y="244.6">2:</text>
<text x="43.9" y="242">common</text>
<text x="43.9" y="244.6">common</text>
<text x="55.2" y="242">12,</text>
<text x="55.2" y="244.6">3,</text>
<text x="60.2" y="244.6">PK</text>
<text x="60.4" y="242">PK</text>
<text x="64.8" y="244.6">19,</text>
<text x="64.9" y="242">5,</text>
<text x="68.6" y="242">NTCH 10,</text>
<text x="69.9" y="244.6">NTCH 17,</text>
<text x="81.3" y="242">LP 11</text>
<text x="82.6" y="244.6">LP 14</text>
<text x="22" y="249.8">SUBSTITUTIONS</text>
<text x="24.7" y="247.2">21</text>
<text x="29.1" y="247.2">=</text>
<text x="32.5" y="247.2">QF-1</text>
<text x="40.4" y="247.2">output</text>
<text x="44.4" y="249.8">ADDITIONS: TL072</text>
<text x="49.3" y="247.2">to</text>
<text x="53.1" y="247.2">amp</text>
<text x="59.4" y="247.2">board</text>
<text x="67.2" y="249.8">for</text>
<text x="67.6" y="247.2">IN;</text>
<text x="71.9" y="249.8">uA747,</text>
<text x="73.5" y="247.2">20</text>
<text x="77.9" y="247.2">=</text>
<text x="81.2" y="247.2">ground;</text>
<text x="81.4" y="249.8">TL071</text>
<text x="89.9" y="249.8">for</text>
<text x="94.6" y="249.8">uA741;</text>
<text x="99.2" y="247.2">B+</text>
<text x="104.1" y="249.8">C13-C15</text>
<text x="104.1" y="247.2">from</text>
<text x="110.9" y="247.2">amp</text>
<text x="116.7" y="249.8">supply</text>
<text x="117.3" y="247.2">board</text>
<text x="125.8" y="249.8">decoupling</text>
<text x="140.1" y="249.8">added</text>
</g>
<g font-size="2.1" fill="#840000">
<text x="301" y="256">C9,</text>
<text x="305.9" y="256">C10</text>
<text x="311.6" y="256">values</text>
<text x="320" y="256">not</text>
<text x="324.9" y="256">given</text>
<text x="332.1" y="256">on</text>
<text x="336.1" y="256">original</text>
<text x="345.9" y="256">(optional,</text>
<text x="358.1" y="256">DNP);</text>
<text x="365.7" y="256">C7</text>
<text x="369.9" y="256">not</text>
<text x="374.8" y="256">used</text>
<text x="381.3" y="256">in</text>
<text x="384.7" y="256">QF-1</text>
<text x="392.1" y="256">(DNP)</text>
<text x="301" y="262">J1-J4</text>
<text x="301" y="259">R3,R5,R10,R11</text>
<text x="309.3" y="262">keep</text>
<text x="315.7" y="262">the</text>
<text x="319" y="259">3.3K-6.8K</text>
<text x="320.5" y="262">original</text>
<text x="330.4" y="262">board</text>
<text x="332.3" y="259">matched</text>
<text x="338.1" y="262">pin</text>
<text x="342.8" y="262">numbers</text>
<text x="343.1" y="259">to</text>
<text x="346.6" y="259">C2-C5</text>
<text x="353.6" y="262">1-21</text>
<text x="355.6" y="259">(1%);</text>
<text x="361" y="262">(J2</text>
<text x="362.8" y="259">R4,R9</text>
<text x="365.9" y="262">pin</text>
<text x="370.7" y="259">select</text>
<text x="376.4" y="262">board</text>
<text x="378.7" y="259">to</text>
<text x="382.2" y="259">match</text>
<text x="384.1" y="262">pin</text>
<text x="388.8" y="262">n+7).</text>
<text x="390.3" y="259">selectivity</text>
<text x="396.5" y="262">Dashed</text>
<text x="402.9" y="259">pot</text>
<text x="405.9" y="262">box</text>
<text x="411.1" y="262">=</text>
<text x="414.2" y="262">chassis</text>
<text x="301" y="268.2">Redrawn</text>
<text x="301" y="265">U1-U3</text>
<text x="310.1" y="265">TL072</text>
<text x="312.1" y="268.2">from</text>
<text x="318.1" y="265">replace</text>
<text x="319" y="268.2">Autek</text>
<text x="326.7" y="268.2">Research</text>
<text x="327.7" y="265">uA747</text>
<text x="335.9" y="265">(A/B</text>
<text x="338.7" y="268.2">QF-1</text>
<text x="342.6" y="265">halves</text>
<text x="346.6" y="268.2">manual</text>
<text x="351" y="265">keep</text>
<text x="357.4" y="265">the</text>
<text x="362.2" y="265">original</text>
<text x="372.1" y="265">U1A..U3B</text>
<text x="383.6" y="265">roles);</text>
<text x="392.2" y="265">U4</text>
<text x="396.5" y="265">TL071</text>
<text x="404.5" y="265">replaces</text>
<text x="415.3" y="265">uA741</text>
<text x="301" y="273.7">File:</text>
<text x="301" y="271">Sheet:</text>
<text x="307.1" y="273.7">QF1_Main_Filter.kicad_sch</text>
<text x="301" y="281.1">Size:</text>
<text x="307.6" y="281.1">A3</text>
<text x="323" y="281.1">Date:</text>
<text x="330" y="281.1">2026-11-19</text>
<text x="386" y="281.3">Rev:</text>
<text x="392.4" y="281.3">1.0</text>
<text x="301" y="283.9">KiCad</text>
<text x="308.7" y="283.9">E.D.A.</text>
<text x="316.3" y="283.9">9.0.8</text>
<text x="386" y="283.9">Id:</text>
<text x="390.1" y="283.9">1/1</text>
</g>
<g font-size="1.8" fill="#840000">
<text x="35" y="11.9">1</text>
<text x="85" y="11.9">2</text>
<text x="135" y="11.9">3</text>
<text x="185" y="11.9">4</text>
<text x="235" y="11.9">5</text>
<text x="285" y="11.9">6</text>
<text x="335" y="11.9">7</text>
<text x="385" y="11.9">8</text>
<text x="10.3" y="35.9">A</text>
<text x="408.3" y="35.9">A</text>
<text x="10.3" y="85.9">B</text>
<text x="408.2" y="85.9">B</text>
<text x="10.3" y="135.9">C</text>
<text x="408.2" y="135.9">C</text>
<text x="10.3" y="185.9">D</text>
<text x="408.2" y="185.9">D</text>
<text x="10.3" y="235.9">E</text>
<text x="408.3" y="235.9">E</text>
<text x="10.3" y="285.9">F</text>
<text x="35" y="286.9">1</text>
<text x="85" y="286.9">2</text>
<text x="135" y="286.9">3</text>
<text x="185" y="286.9">4</text>
<text x="235" y="286.9">5</text>
<text x="285" y="286.9">6</text>
<text x="335" y="286.9">7</text>
<text x="385" y="286.9">8</text>
<text x="408.3" y="285.9">F</text>
</g>
<g font-size="1.8" fill="#0f0f0f">
<text x="53" y="36.8" transform="rotate(-90 53 36.8)">B+IN</text>
<text x="291.8" y="36.8" transform="rotate(-90 291.8 36.8)">OUT_QF1</text>
<text x="223.5" y="50.5">BIAS</text>
<text x="276.9" y="54.7">R26</text>
<text x="315" y="55.5">OUT_EXT</text>
<text x="28.3" y="84.7">IN</text>
<text x="49.2" y="91.7">10nF</text>
<text x="58.4" y="93.6">SUM1</text>
<text x="172.7" y="93.6">SUM2</text>
<text x="85.1" y="100">HP1</text>
<text x="201.9" y="100">HP2</text>
<text x="101.6" y="106.3">INT1</text>
<text x="132.1" y="106.3">INT2</text>
<text x="222.2" y="106.3">INT3</text>
<text x="264.2" y="106.3">INT4</text>
<text x="289.6" y="115.2">LP2</text>
<text x="106.7" y="125.4">BIAS</text>
<text x="141" y="124.1">BIAS</text>
<text x="229.9" y="125.4">BIAS</text>
<text x="271.8" y="124.1">BIAS</text>
<text x="124.1" y="143.7" transform="rotate(-90 124.1 143.7)">BP1</text>
<text x="157.1" y="143.4" transform="rotate(-90 157.1 143.4)">LP1</text>
<text x="246" y="143.7" transform="rotate(-90 246 143.7)">BP2</text>
<text x="60.6" y="145.3" transform="rotate(-90 60.6 145.3)">SEL_F</text>
<text x="94.9" y="145.8" transform="rotate(-90 94.9 145.8)">R4_P6</text>
<text x="131.7" y="145.8" transform="rotate(-90 131.7 145.8)">R5_P9</text>
<text x="162.2" y="147.3" transform="rotate(-90 162.2 147.3)">NOTCH1</text>
<text x="172.4" y="148.8" transform="rotate(-90 172.4 148.8)">SW1_COM</text>
<text x="176.2" y="145.5" transform="rotate(-90 176.2 145.5)">SEL_R</text>
<text x="218.1" y="147" transform="rotate(-90 218.1 147)">R9_P16</text>
<text x="253.7" y="148.2" transform="rotate(-90 253.7 148.2)">R24_P19</text>
<text x="263.8" y="148.2" transform="rotate(-90 263.8 148.2)">R10_P15</text>
<text x="289.2" y="148.2" transform="rotate(-90 289.2 148.2)">R11_P14</text>
<text x="300.6" y="147.3" transform="rotate(-90 300.6 147.3)">NOTCH2</text>
<text x="308.3" y="148.8" transform="rotate(-90 308.3 148.8)">SW2_COM</text>
<text x="35.1" y="185.1">OUT_EXT</text>
<text x="38.2" y="182.5">B+IN</text>
<text x="73.5" y="183.8">BP1</text>
<text x="136.4" y="182.5">OUT_QF1</text>
<text x="34.1" y="187.6">SW2_COM</text>
<text x="41" y="190.2">IN</text>
<text x="69.8" y="188.9">NOTCH1</text>
<text x="71.3" y="186.3">R5_P9</text>
<text x="73.8" y="191.4">LP1</text>
<text x="37.1" y="195.2">R4_P6</text>
<text x="37.5" y="192.7">SEL_F</text>
<text x="68.4" y="194">SW1_COM</text>
<text x="71.6" y="196.5">SEL_R</text>
<text x="68.9" y="199">R11_P14</text>
<text x="68.9" y="201.6">R10_P15</text>
<text x="69.8" y="206.7">NOTCH2</text>
<text x="70.1" y="204.1">R9_P16</text>
<text x="73.5" y="209.2">BP2</text>
<text x="68.9" y="211.7">R24_P19</text>
</g>
<g font-size="1.8" fill="#006464">
<text x="63" y="40.9">D1</text>
<text x="58.1" y="43.4">1N4001</text>
<text x="262.9" y="43.3">C6</text>
<text x="275.8" y="43.3">1nF</text>
<text x="88.2" y="48" transform="rotate(-90 88.2 48)">B+</text>
<text x="204.1" y="51">220K</text>
<text x="204.1" y="48.5">R21</text>
<text x="261.7" y="48.4">R25</text>
<text x="274.4" y="48.4">100K</text>
<text x="256.7" y="54.2">+</text>
<text x="259.9" y="59.6" transform="rotate(-90 259.9 59.6)">V-</text>
<text x="259.9" y="55.1" transform="rotate(-90 259.9 55.1)">V+</text>
<text x="263.8" y="56.1">U4</text>
<text x="263.8" y="58.6">TL071</text>
<text x="290.9" y="54.7">100</text>
<text x="204.1" y="65">220K</text>
<text x="204.1" y="62.5">R20</text>
<text x="218.1" y="62.5">C12</text>
<text x="218.1" y="65">22uF</text>
<text x="223.9" y="65">25V</text>
<text x="29" y="72.4">GND</text>
<text x="29" y="76.2">GND</text>
<text x="55.7" y="73.6">GND</text>
<text x="57.2" y="74.9" transform="rotate(-90 57.2 74.9)">GND</text>
<text x="255.3" y="77.6">C11</text>
<text x="267" y="77.6">220nF</text>
<text x="49.2" y="89.2">C1</text>
<text x="96.6" y="86.5">R16</text>
<text x="109.9" y="86.5">3.3K</text>
<text x="133.4" y="86.5">R15</text>
<text x="146.7" y="86.5">3.3K</text>
<text x="218.5" y="86.5">R13</text>
<text x="231.8" y="86.5">3.3K</text>
<text x="262.9" y="86.5">R12</text>
<text x="276.2" y="86.5">3.3K</text>
<text x="55" y="91.7">1kV</text>
<text x="133.4" y="92.8">R17</text>
<text x="147.3" y="92.8">22K</text>
<text x="262.9" y="92.8">R14</text>
<text x="276.8" y="92.8">22K</text>
<text x="49.2" y="101.9">R1</text>
<text x="66" y="99.2">R2</text>
<text x="78.7" y="99.2">22K</text>
<text x="182.9" y="99.2">R7</text>
<text x="195.6" y="99.2">22K</text>
<text x="49.2" y="104.4">100K</text>
<text x="107.9" y="105.5">C2</text>
<text x="116" y="105.5">18nF</text>
<text x="121.9" y="105.5">1%</text>
<text x="139.7" y="105.5">C3</text>
<text x="147.8" y="105.5">18nF</text>
<text x="153.6" y="105.5">1%</text>
<text x="228.6" y="105.5">C4</text>
<text x="236.7" y="105.5">18nF</text>
<text x="242.5" y="105.5">1%</text>
<text x="271.8" y="105.5">C5</text>
<text x="279.9" y="105.5">18nF</text>
<text x="285.7" y="105.5">1%</text>
<text x="73.4" y="108.3">U1A</text>
<text x="88.9" y="111.9">R3</text>
<text x="101" y="111.9">3.3K</text>
<text x="114" y="110.8">U1B</text>
<text x="147.1" y="110.8">U2A</text>
<text x="189" y="110.8">U2B</text>
<text x="205.7" y="111.9">R8</text>
<text x="206.9" y="112.8">1</text>
<text x="213.3" y="112.8">3</text>
<text x="213.6" y="111.9">10K</text>
<text x="218.5" y="111.9">trim</text>
<text x="236" y="110.8">U3A</text>
<text x="277.9" y="110.8">U3B</text>
<text x="67.4" y="116.4">+</text>
<text x="74.6" y="115.8">TL072</text>
<text x="108.1" y="119">+</text>
<text x="115.2" y="118.3">TL072</text>
<text x="141.1" y="119">+</text>
<text x="148.3" y="118.3">TL072</text>
<text x="183" y="119">+</text>
<text x="190.2" y="118.3">TL072</text>
<text x="230" y="119">+</text>
<text x="237.2" y="118.3">TL072</text>
<text x="271.9" y="119">+</text>
<text x="279.1" y="118.3">TL072</text>
<text x="97.5" y="129.8">R4</text>
<text x="134.3" y="127.3">R5</text>
<text x="134.3" y="129.8">3.3K</text>
<text x="174.9" y="127.3">R6</text>
<text x="174.9" y="129.8">22K</text>
<text x="220.6" y="129.8">R9</text>
<text x="256.2" y="131.1">R24</text>
<text x="266.4" y="127.3">R10</text>
<text x="266.4" y="129.8">3.3K</text>
<text x="291.8" y="127.3">R11</text>
<text x="291.8" y="129.8">3.3K</text>
<text x="97.5" y="132.3">4.7K</text>
<text x="220.6" y="132.3">4.7K</text>
<text x="256.2" y="133.6">10K</text>
<text x="298.7" y="172.1">PWR_FLAG</text>
<text x="306.3" y="172.1">PWR_FLAG</text>
<text x="184.4" y="178.9">B+</text>
<text x="206" y="178.9">B+</text>
<text x="228.9" y="178.9">B+</text>
<text x="122.4" y="182.2">J3</text>
<text x="122.4" y="185.2">Pin</text>
<text x="126.6" y="185.2">20</text>
<text x="130.2" y="185.2">GND</text>
<text x="155.4" y="182.2">J4</text>
<text x="155.4" y="185.2">Pin</text>
<text x="159.6" y="185.2">21</text>
<text x="163.2" y="185.2">QF-1</text>
<text x="169.6" y="185.2">OUT</text>
<text x="251.7" y="180.1">B+</text>
<text x="273.3" y="180.1">B+</text>
<text x="293.6" y="180.1">B+</text>
<text x="295.7" y="183.7">B+</text>
<text x="305.8" y="182.9">GND</text>
<text x="334.5" y="183.5">H1</text>
<text x="356.1" y="183.5">H2</text>
<text x="377.7" y="183.5">H3</text>
<text x="53.8" y="189.9">J1</text>
<text x="103.6" y="187" transform="rotate(-90 103.6 187)">GND</text>
<text x="186.3" y="191" transform="rotate(-90 186.3 191)">V+</text>
<text x="191" y="191.1">U1C</text>
<text x="207.9" y="191" transform="rotate(-90 207.9 191)">V+</text>
<text x="212.6" y="191.1">U2C</text>
<text x="230.7" y="191" transform="rotate(-90 230.7 191)">V+</text>
<text x="235.4" y="191.1">U3C</text>
<text x="255.7" y="188.6">C13</text>
<text x="255.7" y="191.6">47uF</text>
<text x="261.6" y="191.6">25V</text>
<text x="277.3" y="191.6">100nF</text>
<text x="277.3" y="188.6">C14</text>
<text x="297.6" y="191.6">100nF</text>
<text x="297.6" y="188.6">C15</text>
<text x="334.5" y="186.5">M3</text>
<text x="356.1" y="186.5">M3</text>
<text x="377.7" y="186.5">M3</text>
<text x="53.8" y="192.9">Pins</text>
<text x="59" y="192.9">1-7</text>
<text x="88.1" y="196.2">J2</text>
<text x="186.3" y="195.5" transform="rotate(-90 186.3 195.5)">V-</text>
<text x="191" y="194.1">TL072</text>
<text x="207.9" y="195.5" transform="rotate(-90 207.9 195.5)">V-</text>
<text x="212.6" y="194.1">TL072</text>
<text x="230.7" y="195.5" transform="rotate(-90 230.7 195.5)">V-</text>
<text x="235.4" y="194.1">TL072</text>
<text x="334.5" y="197.5">H4</text>
<text x="35" y="202.2" transform="rotate(-90 35 202.2)">GND</text>
<text x="88.1" y="199.2">Pins</text>
<text x="93.3" y="199.2">8-19</text>
<text x="251.2" y="200.6">GND</text>
<text x="272.8" y="200.6">GND</text>
<text x="293.1" y="200.6">GND</text>
<text x="334.5" y="200.5">M3</text>
<text x="183.9" y="207">GND</text>
<text x="205.5" y="207">GND</text>
<text x="228.4" y="207">GND</text>
</g>
<g font-size="1.8" fill="#009600">
<text x="247.6" y="49.2">U4_INV</text>
<text x="274.3" y="55.5">U4_OUT</text>
<text x="47" y="93.6">C1_R1</text>
</g>
<g font-size="1.8" fill="#a90000">
<text x="254.6" y="53.1">3</text>
<text x="258.8" y="50.9" transform="rotate(-90 258.8 50.9)">7</text>
<text x="254.6" y="58.2">2</text>
<text x="267.3" y="55.6">6</text>
<text x="258.8" y="62.3" transform="rotate(-90 258.8 62.3)">4</text>
<text x="261.4" y="61.7" transform="rotate(-90 261.4 61.7)">1</text>
<text x="263.9" y="61" transform="rotate(-90 263.9 61)">5</text>
<text x="65.3" y="110.2">2</text>
<text x="78" y="112.8">1</text>
<text x="106" y="112.8">6</text>
<text x="139" y="112.8">2</text>
<text x="180.9" y="112.8">6</text>
<text x="210.6" y="110.6" transform="rotate(-90 210.6 110.6)">2</text>
<text x="227.9" y="112.8">2</text>
<text x="269.8" y="112.8">6</text>
<text x="65.3" y="115.3">3</text>
<text x="106" y="117.9">5</text>
<text x="118.7" y="115.3">7</text>
<text x="139" y="117.9">3</text>
<text x="151.7" y="115.3">1</text>
<text x="180.9" y="117.9">5</text>
<text x="193.6" y="115.3">7</text>
<text x="227.9" y="117.9">3</text>
<text x="240.6" y="115.3">1</text>
<text x="269.8" y="117.9">5</text>
<text x="282.5" y="115.3">7</text>
<text x="46.9" y="182.6">1</text>
<text x="46.9" y="185.2">2</text>
<text x="81.2" y="183.9">1</text>
<text x="115.5" y="182.6">1</text>
<text x="148.5" y="182.6">1</text>
<text x="46.9" y="187.7">3</text>
<text x="46.9" y="190.2">4</text>
<text x="81.2" y="186.4">2</text>
<text x="81.2" y="189">3</text>
<text x="81.2" y="191.5">4</text>
<text x="185.2" y="186.8" transform="rotate(-90 185.2 186.8)">8</text>
<text x="206.8" y="186.8" transform="rotate(-90 206.8 186.8)">8</text>
<text x="229.6" y="186.8" transform="rotate(-90 229.6 186.8)">8</text>
<text x="46.9" y="192.8">5</text>
<text x="46.9" y="195.3">6</text>
<text x="46.9" y="197.9">7</text>
<text x="81.2" y="194.1">5</text>
<text x="81.2" y="196.6">6</text>
<text x="81.2" y="199.1">7</text>
<text x="81.2" y="201.7">8</text>
<text x="185.2" y="198.2" transform="rotate(-90 185.2 198.2)">4</text>
<text x="206.8" y="198.2" transform="rotate(-90 206.8 198.2)">4</text>
<text x="229.6" y="198.2" transform="rotate(-90 229.6 198.2)">4</text>
<text x="80.6" y="206.8">10</text>
<text x="80.6" y="209.3">11</text>
<text x="81.2" y="204.2">9</text>
<text x="80.6" y="211.8">12</text>
</g>
<g font-size="1.8" fill="#939391">
<text x="298.4" y="54.7">C7</text>
<text x="305.7" y="54.7">22uF</text>
<text x="311.5" y="54.7">25V</text>
<text x="134.6" y="100.5">C9</text>
<text x="147.5" y="100.5">n/s</text>
<text x="262.9" y="100.5">C10</text>
<text x="277" y="100.5">n/s</text>
</g>
<g font-size=".7" fill="#006464">
<text x="262.1" y="58.3" transform="rotate(-90 262.1 58.3)">NULL</text>
<text x="264.6" y="57" transform="rotate(-90 264.6 57)">NULL</text>
</g>
</svg>
